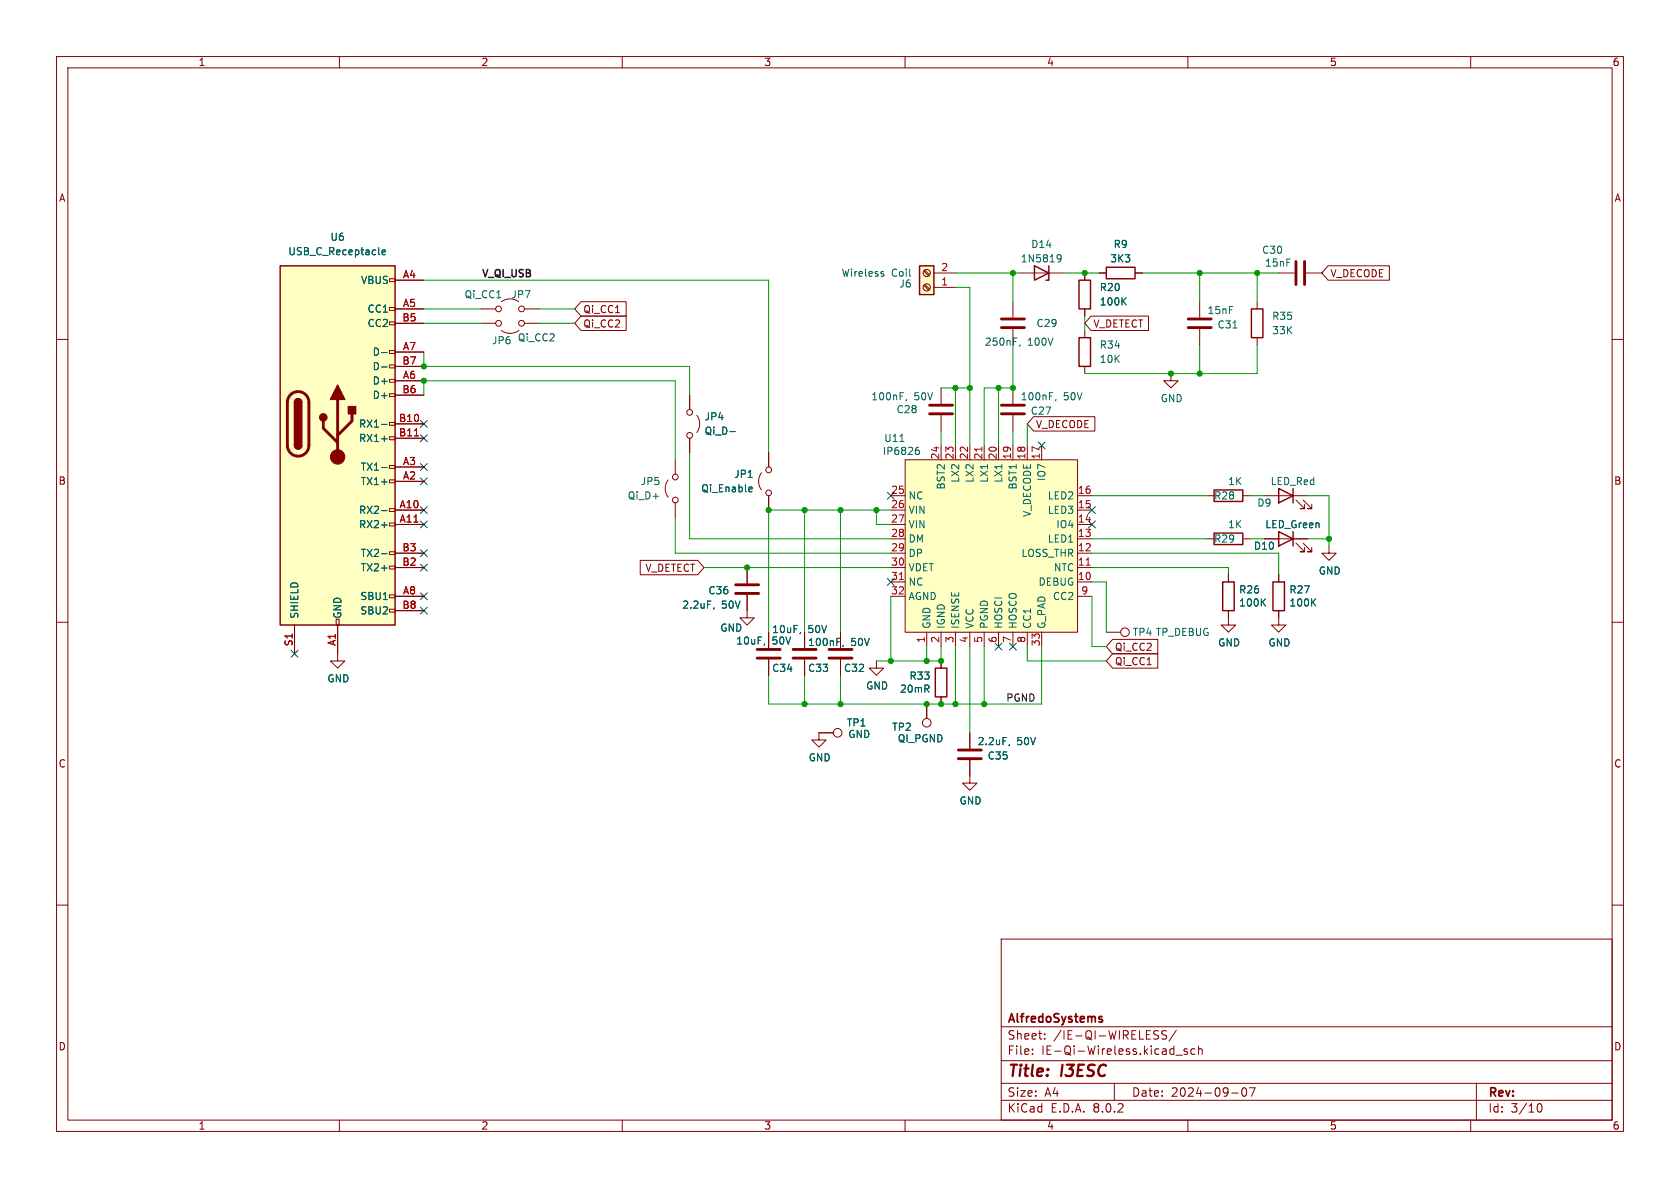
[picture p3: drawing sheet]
<svg xmlns="http://www.w3.org/2000/svg" width="297mm" height="210mm" viewBox="0 0 297 210" stroke-linecap="round" stroke-linejoin="round" font-family="sans-serif">
<g fill="none" stroke="#840000" stroke-width=".18">
<path d="M10 10h277v190h-277zM12 12h273v186h-273zM60 10v2M110 10v2M160 10v2M210 10v2M260 10v2M10 60h2M191.8 58.4v1.3M285 60h2M191.8 64.8v1.2M10 110h2"/>
<path d="M285 110h2M163.8 124.5v2.5M10 160h2M285 160h2M177 166h108v32h-108zM60 198v2M110 198v2M160 198v2M177 194.5h108M177 191.5h108M177 187.5h108M177 181.5h108"/>
<path d="M182.5 186.3v.1M182.5 185.5v.1M184.7 183.6v.1M184.7 182.8v.1M197 191.5v3M204.2 182.9l.5 .2 .1 .3-.3 .3h-.3M204.2 182.2l.6 .1M206.2 182.3l-.5-.1-.3 .3 .1 .3 .7 .3v.5l-.2 .1-.6-.1M207.9 186.5h1.1M208 182.1l-1.3 2M209.9 185.5l-.4-.1-.2 .2 .1 .2 .5 .2v.3h-.6M210 198v2"/>
<path d="M211.2 185.5l-.4-.1-.3 .3v.4l.2 .2h.5M211.9 185.5l.2-.1 .4 .1v.9M211.9 184.9v1.5M217.7 193.2h1.2M219.7 192.4l.2-.1a.81 .81 0 0 1 .6 .6 .81 .81 0 0 1-.3 .8l-.2 .1a.81 .81 0 0 1-.3-1.4zM220.9 192.3h1l-.7 1.5M260 198v2M261 191.5v6.5M271.7 195.7l.2-.5 .2-.1a.8 .8 0 0 1 .5 .7 .8 .8 0 0 1-.5 .8l-.2-.1-.2-.5"/>
<circle cx="163.8" cy="127.8" r=".76"/>
</g>
<path d="M194.5 179.7l.3 .1M194.5 180.2l.3 .1 .1 .2-.2 .2h-.3" fill="none" stroke="#840000" stroke-width=".3"/>
<path d="M190.8 59.7h2v5.1h-2z" fill="none" stroke="#840000" stroke-width=".25"/>
<path d="M160 81.3h30.5v30.5h-30.5z" fill="#ffffc2"/>
<g fill="none" stroke="#840000" stroke-width=".18">
<path d="M180.3 48.3h7.7M212.1 53.3v2.8M212.1 58.2v2.8M222.2 53.3v1.3M222.2 59.7v1.3M166.4 68.6v2.8M166.4 73.4v2.8M166.4 78.7v2.6M168.9 78.7v2.6M171.4 78.7v2.6M174 78.7v2.6M176.5 78.7v2.6"/>
<path d="M179.1 78.7v2.6M181.6 78.7v2.6M184.1 78.7v2.6M207 66v1.3h1.3l-1.3 1.3-1.3-1.3h1.3M118.1 84.8a2.54 2.54 0 0 0 0 3.1M119.4 81.3v2.5M119.4 88.9v2.5M157.5 97.8h2.5M157.5 95.3h2.5M157.5 92.7h2.5M157.5 90.2h2.5M157.5 87.6h2.5"/>
<path d="M160 81.3h30.5v30.5h-30.5zM190.5 97.8h2.5M190.5 95.3h2.5M190.5 92.7h2.5M190.5 90.2h2.5M190.5 87.6h2.5M213.4 87.6h1.2M219.7 87.6h1.3M223.5 87.6h7.6M229.1 88.4l1.5 1.5h-.7h.7v-.7M230.4 88.4l1.5 1.5h-.8h.8v-.7M132.1 108v1.2h1.2l-1.2 1.3-1.3-1.3h1.3"/>
<path d="M135.9 111.8v2.8M135.9 116.6v2.8M142.2 111.8v2.8M142.2 116.6v2.8M148.6 111.8v2.8M148.6 116.6v2.8M154.9 116.8v1.3h1.3l-1.3 1.3-1.2-1.3h1.2M157.5 102.9h2.5M157.5 100.3h2.5M157.5 105.4h2.5M163.8 111.8v2.5M166.4 111.8v2.5"/>
<path d="M168.9 111.8v2.5M171.4 111.8v2.5M174 111.8v2.5M176.5 111.8v2.5M179.1 111.8v2.5M181.6 111.8v2.5M184.1 111.8v2.5M190.5 102.9h2.5M190.5 100.3h2.5M190.5 105.4h2.5M171.4 134.4v4h1.3l-1.3 1.3-1.2-1.3h1.2M171.4 129.5v2.8"/>
<circle cx="119.4" cy="84.3" r=".51"/>
<circle cx="119.4" cy="88.4" r=".51"/>
</g>
<path d="M173.6 79v.8M192 99.9h.7M159 102.5h.7" fill="none" stroke="#a90000" stroke-width=".18"/>
<path d="M187 45.1l.4-.1 .1 .2a.84 .84 0 0 1-.3 1.1h-.2M187.6 45.6l-.2 .2h-.4M218 58h.7M159.1 78h.7M160.3 70.6l-.1 .3M162.1 79.5l.3 .1 .1 .2v.4l-.4 .1M162.4 79.1h-.3M135.2 113.8l-.1 .2M141.5 111.8l-.1 .2M149.1 114.1l-.1 .2M178.5 131.6l-.2 .2" fill="none" stroke="#006464" stroke-width=".18"/>
<path d="M182.9 47l2.5 1.3-2.5 1.2zM185.4 47v2.5h-.5M221.2 54.6h2.1v5.1h-2.1zM214.6 86.6h5.1v2h-5.1zM226.1 86.4l2.5 1.2-2.5 1.3zM228.6 86.4v2.5" fill="none" stroke="#840000" stroke-width=".25"/>
<path d="M210.1 56.4h4M210.1 57.9h4M164.3 71.6h4.1M164.3 73.2h4.1M133.9 114.8h4M133.9 116.3h4M140.2 114.8h4.1M140.2 116.3h4.1M146.6 114.8h4M146.6 116.3h4M169.4 132.6h4.1M169.4 134.1h4.1" fill="none" stroke="#840000" stroke-width=".51"/>
<path d="M49.5 47h20.3v63.5h-20.3z" fill="#ffffc2"/>
<g fill="none" stroke="#840000" stroke-width=".18">
<path d="M68.8 56.9h1v.5h-1zM68.8 54.4h1v.5h-1zM68.8 49.3h1v.5h-1zM69.8 49.5h5.1M69.8 54.6h5.1M69.8 57.2h5.1M85.1 54.6h2.5M85.1 57.2h2.5M88.6 53.3a2.54 2.54 0 0 1 3.1 0M88.6 58.4a2.54 2.54 0 0 0 3.1 0M92.7 54.6h2.5M92.7 57.2h2.5"/>
<path d="M179.1 53.3v2.8M179.1 58.2v2.8M191.8 48.3v1.2M191.8 54.6v1.3M194.3 48.3h1.3M200.7 48.3h1.2M226.1 48.3h2.8M230.9 48.3h2.8M68.8 77.2h1v.5h-1zM68.8 74.7h1v.5h-1zM68.8 69.6h1v.5h-1zM68.8 67.1h1v.5h-1z"/>
<path d="M68.8 64.5h1v.5h-1zM68.8 62h1v.5h-1zM69.8 67.3h5.1M69.8 62.2h5.1M69.8 74.9h5.1M69.8 77.5h5.1M69.8 69.9h5.1M69.8 64.8h5.1M121.9 69.9v2.5M121.9 77.5v2.5M123.2 73.4a2.54 2.54 0 0 1 0 3.1M68.8 97.5h1v.5h-1z"/>
<path d="M68.8 92.5h1v.5h-1zM68.8 89.9h1v.5h-1zM68.8 84.8h1v.5h-1zM68.8 82.3h1v.5h-1zM69.8 90.2h5.1M69.8 92.7h5.1M69.8 85.1h5.1M69.8 82.6h5.1M69.8 97.8h5.1M134.6 83.6a2.54 2.54 0 0 0 0 3M135.9 80v2.6M135.9 87.6v2.6"/>
<path d="M213.4 95.3h1.2M219.7 95.3h1.3M223.5 95.3h7.6M229.1 96l1.5 1.5h-.7h.7v-.7M230.4 96l1.5 1.5h-.8h.8v-.7M234.9 96.5v1.3h1.3l-1.3 1.3-1.2-1.3h1.2M52.1 110.5v5.1M59.4 109.5h.5v1h-.5zM59.7 110.5v6.3h1.3l-1.3 1.3-1.3-1.3h1.3M68.8 107.7h1v.5h-1zM68.8 105.2h1v.5h-1zM68.8 100.1h1v.5h-1z"/>
<path d="M69.8 105.4h5.1M69.8 100.3h5.1M69.8 108h5.1M132.1 100.3v2.8M132.1 105.2v2.8M195.6 111.8h2.5M217.2 108v2.5h1.2l-1.2 1.3-1.3-1.3h1.3M217.2 101.6v1.3M226.1 108v2.5h1.2l-1.2 1.3-1.3-1.3h1.3M226.1 101.6v1.3M147.3 129.5h-2.5v1.3h1.2l-1.2 1.3-1.3-1.3h1.3"/>
<circle cx="88.1" cy="57.2" r=".51"/>
<circle cx="88.1" cy="54.6" r=".51"/>
<circle cx="92.2" cy="57.2" r=".51"/>
<circle cx="92.2" cy="54.6" r=".51"/>
<circle cx="121.9" cy="77" r=".51"/>
<circle cx="121.9" cy="72.9" r=".51"/>
<circle cx="135.9" cy="87.1" r=".51"/>
<circle cx="135.9" cy="83.1" r=".51"/>
<circle cx="198.9" cy="111.8" r=".76"/>
<circle cx="148.1" cy="129.5" r=".76"/>
</g>
<path d="M49.5 47h20.3v63.5h-20.3zM190.8 49.5h2v5.1h-2zM195.6 47.2h5.1v2.1h-5.1zM52.1 78.7a.64 .64 0 0 0 .6 .7 .64 .64 0 0 0 .6-.7M52.1 71.1a.64 .64 0 0 1 .6-.6 .64 .64 0 0 1 .6 .6M214.6 94.2h5.1v2.1h-5.1zM226.1 94l2.5 1.3-2.5 1.2zM228.6 94v2.5M216.2 102.9h2v5.1h-2zM225 102.9h2.1v5.1h-2.1z" fill="none" stroke="#840000" stroke-width=".25"/>
<path d="M177 57.9h4.1M177 56.4h4.1M229.1 46.2v4.1M230.6 46.2v4.1M51.4 69.8a1.9 1.9 0 0 1 2-.4 1.9 1.9 0 0 1 1.2 1.7v7.6a1.91 1.91 0 0 1-1.9 1.9 1.91 1.91 0 0 1-1.9-1.9v-7.7l.2-.7zM57.1 74.4v1.3l2.6 2.5M59.7 70.6v10.2M62.2 73.2v1.2l-2.5 2.6M130 103.4h4.1M130 104.9h4.1" fill="none" stroke="#840000" stroke-width=".51"/>
<g fill="#840000" stroke="#840000" stroke-width=".25">
<path d="M52.1 78.7h1.2a.64 .64 0 0 1-.6 .7 .64 .64 0 0 1-.6-.7z"/>
<path d="M52.1 71.1h1.2v7.6h-1.2z"/>
<path d="M52.3 70.7a.64 .64 0 0 1 .6-.2 .64 .64 0 0 1 .4 .6h-1.2z"/>
<path d="M59.7 68.1l1.3 2.5h-2.6z"/>
<path d="M61.6 71.9h1.3v1.3h-1.3z"/>
<circle cx="57.1" cy="73.8" r=".63"/>
</g>
<circle cx="59.7" cy="80.8" r="1.27" fill="#840000" stroke="#840000" stroke-width=".18"/>
<g fill="none" stroke="#006464" stroke-width=".18">
<path d="M67.6 44.6l.6-.1-.1-.3h-.4l-.1 .2v.6h.5M198.5 53.2l.6 .7M199.1 52.6l-.7 .8M67.5 62.3h.9M67.5 75h.9M67.5 77.6h.9M67.5 64.9h.9M129 76.3h1M180.3 61l-.1 .2M67.5 90.3h.9M67.5 92.8h.9M67.5 82.6h.9"/>
<path d="M67.5 97.9h.9M132.6 86.1l.3 .1 .1 .2-.6 .1M132.9 86.9h-.3M126.2 107.5l-.1 .2M223.2 106.4l.5 .7M223.7 105.9l-.7 .7M232.1 106.4l.5 .7M232.6 105.9l-.7 .7"/>
</g>
<path d="M73.3 77.1h.7" fill="none" stroke="#a90000" stroke-width=".18"/>
<path d="M162.6 47h2.5v5.1h-2.5z" fill="#ffffc2"/>
<path d="M162.6 47h2.5v5.1h-2.5zM165.4 118.1h2v5.1h-2z" fill="none" stroke="#840000" stroke-width=".25"/>
<g fill="none" stroke="#840000" stroke-width=".18">
<path d="M69.8 49.5h5.1M69.8 54.6h5.1M69.8 57.2h5.1M102.7 53.3h8v2.6h-8l-1.1-1.3zM102.7 55.9h8v2.5h-8l-1.1-1.2zM163.3 47.9l.9 .9M163.3 50.5l.9 .8M163.5 47.8l.9 .8M163.5 50.3l.9 .8M165.1 50.8h3.8M165.1 48.3h3.8M191.8 48.3v1.2"/>
<path d="M191.8 54.6v1.3M192.9 55.9h10.1v2.5h-10.1l-1.1-1.2zM194.3 48.3h1.3M200.7 48.3h1.2M234.8 47h10.8v2.5h-10.8l-1.1-1.2zM69.8 67.3h5.1M69.8 62.2h5.1M69.8 74.9h5.1M69.8 77.5h5.1M69.8 69.9h5.1M69.8 64.8h5.1M121.9 69.9v2.5"/>
<path d="M121.9 77.5v2.5M179.1 68.6v2.8M179.1 73.4v2.8M182.7 73.7h10.9v2.5h-10.9l-1.1-1.3zM69.8 90.2h5.1M69.8 92.7h5.1M69.8 85.1h5.1M69.8 82.6h5.1M69.8 97.8h5.1M113.2 99.1h10.1l1.2 1.2-1.2 1.3h-10.1zM135.9 80v2.6M135.9 87.6v2.6"/>
<path d="M223.5 95.3h2.6M228.6 95.3h2.5M52.1 110.5v5.1M59.7 110.5v5.1M69.8 105.4h5.1M69.8 100.3h5.1M69.8 108h5.1M132.1 100.3v2.8M132.1 105.2v2.8M135.9 111.8v2.8M135.9 116.6v2.8M142.2 111.8v2.8"/>
<path d="M142.2 116.6v2.8M148.6 111.8v2.8M148.6 116.6v2.8M166.4 116.8v1.3M196.7 113h8v2.6h-8l-1.1-1.3zM196.7 115.6h8v2.5h-8l-1.1-1.3zM217.2 101.6v1.3M217.2 108v1.2M226.1 101.6v1.3M226.1 108v1.2M144.8 129.5h2.5M163.8 124.5v2.5"/>
<path d="M166.4 123.2v1.3M171.4 129.5v2.8M171.4 134.4v2.8"/>
<circle cx="163.8" cy="50.8" r=".63"/>
<circle cx="163.8" cy="48.3" r=".63"/>
</g>
<g fill="none" stroke="#006464" stroke-width=".18">
<path d="M67.6 44.6l.6-.1-.1-.3h-.4l-.1 .2v.6h.5M155.9 48.4l.3 .1 .1 .2-.2 .1h-.2M155.9 48l.3 .1M198.5 53.2l.6 .7M199.1 52.6l-.7 .8M67.5 62.3h.9M67.5 75h.9M67.5 77.6h.9M67.5 64.9h.9M129 76.3h1M186.7 70.6l-.1 .3M67.5 90.3h.9"/>
<path d="M67.5 92.8h.9M67.5 82.6h.9M67.5 97.9h.9M132.6 86.1l.3 .1 .1 .2-.6 .1M132.9 86.9h-.3M126.2 107.5l-.1 .2M135.2 113.8l-.1 .2M141.5 111.8l-.1 .2M149.1 114.1l-.1 .2M223.2 106.4l.5 .7M223.7 105.9l-.7 .7M232.1 106.4l.5 .7"/>
<path d="M232.6 105.9l-.7 .7M178.5 131.6l-.2 .2"/>
</g>
<path d="M177 71.6h4.1M177 73.2h4.1" fill="none" stroke="#840000" stroke-width=".51"/>
<g fill="none" stroke="#009600" stroke-width=".18">
<path d="M74.9 49.5h61v30.5M74.9 57.2h10.2M74.9 54.6h10.2M95.2 57.2h6.4M95.2 54.6h6.4M168.9 48.3h11.4M168.9 50.8h2.5v27.9M179.1 48.3v5M188 48.3h6.3M191.8 55.9v2.5M201.9 48.3h24.2M212.1 48.3v5"/>
<path d="M222.2 48.3v5M74.9 69.9v-2.6h44.5v14M74.9 62.2v2.6h47v5.1M166.4 68.6h5M166.4 76.2v2.5M168.9 68.6v10.1M176.5 68.6v10.1M179.1 61v7.6h-5.1v10.1M179.1 76.2v2.5M181.6 74.9v3.8M212.1 61v5M222.2 61v5h-30.4"/>
<path d="M119.4 91.4v6.4h38.1M121.9 80v15.3h35.6M142.2 90.2v21.6M148.6 90.2v21.6M154.9 90.2v2.5h2.6M157.5 90.2h-21.6v21.6M193 87.6h20.4M193 95.3h20.4M193 97.8h33.1v3.8M221 87.6h2.5M221 95.3h2.5M231.1 87.6h3.8v8.9"/>
<path d="M231.1 95.3h3.8M124.5 100.3h33M142.2 119.4v5.1M148.6 119.4v5.1M157.5 105.4v11.4M163.8 114.3v2.5M166.4 114.3v2.5h-11.5M168.9 114.3v10.2M171.4 114.3v15.2M174 114.3v10.2M181.6 114.3v2.5h14M184.1 114.3v10.2h-48.2v-5.1"/>
<path d="M193 100.3h24.2v1.3M193 102.9h2.6v8.9M193 105.4v8.9h2.6"/>
</g>
<g fill="none" stroke="#000084" stroke-width=".18">
<path d="M74.3 76.9l1.2 1.2M74.3 74.3l1.2 1.2M75.5 76.9l-1.2 1.2M75.5 74.3l-1.2 1.2M183.5 78.1l1.3 1.2M184.8 78.1l-1.3 1.2M74.3 81.9l1.2 1.3M74.3 89.6l1.2 1.2M74.3 92.1l1.2 1.2M74.3 99.7l1.2 1.2M74.3 84.5l1.2 1.2M74.3 97.2l1.2 1.2"/>
<path d="M75.5 81.9l-1.2 1.3M75.5 89.6l-1.2 1.2M75.5 92.1l-1.2 1.2M75.5 99.7l-1.2 1.2M75.5 84.5l-1.2 1.2M75.5 97.2l-1.2 1.2M156.9 87l1.2 1.2M158.1 87l-1.2 1.2M192.4 92.1l1.2 1.2M192.4 89.6l1.2 1.2M193.6 92.1l-1.2 1.2M193.6 89.6l-1.2 1.2"/>
<path d="M51.5 115l1.2 1.2M52.7 115l-1.2 1.2M74.3 107.3l1.2 1.3M74.3 104.8l1.2 1.2M75.5 107.3l-1.2 1.3M75.5 104.8l-1.2 1.2M156.9 102.3l1.2 1.2M158.1 102.3l-1.2 1.2M175.9 113.7l1.2 1.2M177.1 113.7l-1.2 1.2M178.5 113.7l1.2 1.2M179.7 113.7l-1.2 1.2"/>
</g>
<path d="M73.3 77.1h.7" fill="none" stroke="#a90000" stroke-width=".18"/>
<g fill="#009600" stroke="#009600" stroke-width=".18">
<circle cx="163.8" cy="124.5" r=".46"/>
<circle cx="166.4" cy="124.5" r=".46"/>
<circle cx="163.8" cy="116.8" r=".46"/>
<circle cx="166.4" cy="116.8" r=".46"/>
<circle cx="148.6" cy="124.5" r=".46"/>
<circle cx="142.2" cy="124.5" r=".46"/>
<circle cx="74.9" cy="64.8" r=".46"/>
<circle cx="74.9" cy="67.3" r=".46"/>
<circle cx="207" cy="66" r=".46"/>
<circle cx="212.1" cy="66" r=".46"/>
<circle cx="176.5" cy="68.6" r=".46"/>
<circle cx="179.1" cy="68.6" r=".46"/>
<circle cx="179.1" cy="48.3" r=".46"/>
<circle cx="222.2" cy="48.3" r=".46"/>
<circle cx="212.1" cy="48.3" r=".46"/>
<circle cx="191.8" cy="48.3" r=".46"/>
<circle cx="234.9" cy="95.3" r=".46"/>
<circle cx="168.9" cy="124.5" r=".46"/>
<circle cx="174" cy="124.5" r=".46"/>
<circle cx="168.9" cy="68.6" r=".46"/>
<circle cx="171.4" cy="68.6" r=".46"/>
<circle cx="148.6" cy="90.2" r=".46"/>
<circle cx="142.2" cy="90.2" r=".46"/>
<circle cx="135.9" cy="90.2" r=".46"/>
<circle cx="132.1" cy="100.3" r=".46"/>
<circle cx="157.5" cy="116.8" r=".46"/>
<circle cx="154.9" cy="90.2" r=".46"/>
</g>
<g font-size="2.8" fill="#840000">
<text x="178" y="190.9">Title:</text>
<text x="187.7" y="190.9">I3ESC</text>
</g>
<g font-size="2.1" fill="#840000">
<text x="178" y="184">Sheet:</text>
<text x="178" y="181.2">AlfredoSystems</text>
<text x="186.2" y="184">/IE-QI-WIRELESS/</text>
<text x="178" y="186.7">File:</text>
<text x="184.1" y="186.7">IE-Qi-Wireless.kicad_sch</text>
<text x="178" y="196.9">KiCad</text>
<text x="178" y="194.1">Size:</text>
<text x="184.7" y="194.1">A4</text>
<text x="185.7" y="196.9">E.D.A.</text>
<text x="193.3" y="196.9">8.0.2</text>
<text x="200" y="194.1">Date:</text>
<text x="207" y="194.1">2024-09-07</text>
<text x="263" y="194.3">Rev:</text>
<text x="263" y="196.9">Id:</text>
<text x="267.1" y="196.9">3/10</text>
</g>
<g font-size="1.8" fill="#840000">
<text x="35" y="11.9">1</text>
<text x="85" y="11.9">2</text>
<text x="135" y="11.9">3</text>
<text x="185" y="11.9">4</text>
<text x="235" y="11.9">5</text>
<text x="285" y="11.9">6</text>
<text x="10.3" y="35.9">A</text>
<text x="285.3" y="35.9">A</text>
<text x="235.1" y="49.2">V_DECODE</text>
<text x="103" y="55.6">Qi_CC1</text>
<text x="103" y="58.1">Qi_CC2</text>
<text x="193.2" y="58.1">V_DETECT</text>
<text x="183" y="75.9">V_DECODE</text>
<text x="10.3" y="85.9">B</text>
<text x="285.3" y="85.9">B</text>
<text x="114" y="101.3">V_DETECT</text>
<text x="197" y="115.3">Qi_CC2</text>
<text x="197" y="117.8">Qi_CC1</text>
<text x="10.3" y="135.9">C</text>
<text x="285.3" y="135.9">C</text>
<text x="10.3" y="185.9">D</text>
<text x="285.3" y="185.9">D</text>
<text x="35" y="199.9">1</text>
<text x="85" y="199.9">2</text>
<text x="135" y="199.9">3</text>
<text x="185" y="199.9">4</text>
<text x="235" y="199.9">5</text>
<text x="285" y="199.9">6</text>
</g>
<g font-size="1.8" fill="#006464">
<text x="50.9" y="45.3">USB_C_Receptacle</text>
<text x="58.3" y="42.8">U6</text>
<text x="180.4" y="46.6">1N5819</text>
<text x="182.2" y="44">D14</text>
<text x="196.2" y="46.6">3K3</text>
<text x="196.8" y="44">R9</text>
<text x="223" y="45.1">C30</text>
<text x="223.5" y="47.3">15nF</text>
<text x="63.7" y="50.4">VBUS</text>
<text x="82" y="52.9">Qi_CC1</text>
<text x="90.3" y="52.9">JP7</text>
<text x="148.7" y="49.1">Wireless</text>
<text x="157.6" y="49.1">Coil</text>
<text x="158.9" y="51">J6</text>
<text x="194.3" y="51.7">R20</text>
<text x="64.9" y="55.5">CC1</text>
<text x="64.9" y="58">CC2</text>
<text x="183.1" y="58">C29</text>
<text x="194.3" y="54.2">100K</text>
<text x="213.4" y="55.7">15nF</text>
<text x="215.1" y="58.3">C31</text>
<text x="224.8" y="56.7">R35</text>
<text x="224.8" y="59.3">33K</text>
<text x="65.8" y="63.1">D-</text>
<text x="65.8" y="65.6">D-</text>
<text x="86.9" y="61.1">JP6</text>
<text x="91.4" y="60.6">Qi_CC2</text>
<text x="174" y="61.3">250nF,</text>
<text x="181.6" y="61.3">100V</text>
<text x="194.3" y="61.8">R34</text>
<text x="194.3" y="64.4">10K</text>
<text x="65.8" y="68.2">D+</text>
<text x="65.8" y="70.7">D+</text>
<text x="153.9" y="71">100nF,</text>
<text x="161.6" y="71">50V</text>
<text x="180.3" y="71">100nF,</text>
<text x="188" y="71">50V</text>
<text x="205.1" y="71.3">GND</text>
<text x="63.4" y="75.8">RX1-</text>
<text x="124.5" y="74.5">JP4</text>
<text x="124.5" y="77.1">Qi_D-</text>
<text x="158.4" y="73.3">C28</text>
<text x="182.1" y="73.5">C27</text>
<text x="63.4" y="78.3">RX1+</text>
<text x="63.7" y="83.4">TX1-</text>
<text x="156" y="80.6">IP6826</text>
<text x="156.2" y="78.3">U11</text>
<text x="63.7" y="86">TX1+</text>
<text x="110.9" y="88.5">Qi_D+</text>
<text x="113.2" y="86">JP5</text>
<text x="123.9" y="87.2">Qi_Enable</text>
<text x="129.7" y="84.7">JP1</text>
<text x="160.5" y="88.5">NC</text>
<text x="167.2" y="86.6" transform="rotate(-90 167.2 86.6)">BST2</text>
<text x="169.8" y="85.4" transform="rotate(-90 169.8 85.4)">LX2</text>
<text x="172.3" y="85.4" transform="rotate(-90 172.3 85.4)">LX2</text>
<text x="174.9" y="85.4" transform="rotate(-90 174.9 85.4)">LX1</text>
<text x="177.4" y="85.4" transform="rotate(-90 177.4 85.4)">LX1</text>
<text x="179.9" y="86.6" transform="rotate(-90 179.9 86.6)">BST1</text>
<text x="185" y="85.1" transform="rotate(-90 185 85.1)">IO7</text>
<text x="185.1" y="88.5">LED2</text>
<text x="214.5" y="88.5">R28</text>
<text x="217" y="86">1K</text>
<text x="222.2" y="89.8">D9</text>
<text x="224.5" y="86">LED_Red</text>
<text x="63.4" y="91">RX2-</text>
<text x="63.4" y="93.6">RX2+</text>
<text x="160.5" y="91">VIN</text>
<text x="160.5" y="93.6">VIN</text>
<text x="182.5" y="91.5" transform="rotate(-90 182.5 91.5)">V_DECODE</text>
<text x="185.1" y="91">LED3</text>
<text x="186.6" y="93.6">IO4</text>
<text x="217" y="93.6">1K</text>
<text x="223.6" y="93.6">LED_Green</text>
<text x="63.7" y="101.2">TX2+</text>
<text x="63.7" y="98.7">TX2-</text>
<text x="160.5" y="96.1">DM</text>
<text x="160.5" y="98.7">DP</text>
<text x="160.5" y="101.2">VDET</text>
<text x="180.5" y="98.7">LOSS_THR</text>
<text x="185.1" y="96.1">LED1</text>
<text x="186.2" y="101.2">NTC</text>
<text x="214.5" y="96.1">R29</text>
<text x="221.6" y="97.4">D10</text>
<text x="233" y="101.8">GND</text>
<text x="63.6" y="106.3">SBU1</text>
<text x="120.5" y="107.8">2.2uF,</text>
<text x="125.1" y="105.3">C36</text>
<text x="127.5" y="107.8">50V</text>
<text x="160.5" y="103.7">NC</text>
<text x="160.5" y="106.3">AGND</text>
<text x="183.5" y="103.7">DEBUG</text>
<text x="186" y="106.3">CC2</text>
<text x="219" y="107.4">100K</text>
<text x="219" y="105.1">R26</text>
<text x="227.8" y="107.4">100K</text>
<text x="227.8" y="105.1">R27</text>
<text x="52.9" y="109.5" transform="rotate(-90 52.9 109.5)">SHIELD</text>
<text x="60.6" y="109.5" transform="rotate(-90 60.6 109.5)">GND</text>
<text x="63.6" y="108.8">SBU2</text>
<text x="127.2" y="111.9">GND</text>
<text x="136.4" y="112.1">10uF,</text>
<text x="142.8" y="112.1">50V</text>
<text x="164.7" y="111.3" transform="rotate(-90 164.7 111.3)">GND</text>
<text x="167.2" y="111.3" transform="rotate(-90 167.2 111.3)">IGND</text>
<text x="169.8" y="111.3" transform="rotate(-90 169.8 111.3)">ISENSE</text>
<text x="172.3" y="111.3" transform="rotate(-90 172.3 111.3)">VCC</text>
<text x="174.9" y="111.3" transform="rotate(-90 174.9 111.3)">PGND</text>
<text x="177.4" y="111.3" transform="rotate(-90 177.4 111.3)">HOSCI</text>
<text x="179.9" y="111.3" transform="rotate(-90 179.9 111.3)">HOSCO</text>
<text x="182.5" y="111.3" transform="rotate(-90 182.5 111.3)">CC1</text>
<text x="185" y="111.3" transform="rotate(-90 185 111.3)">G_PAD</text>
<text x="200.2" y="112.6">TP4 TP_DEBUG</text>
<text x="130.1" y="114.1">10uF,</text>
<text x="136.4" y="119">C34</text>
<text x="136.5" y="114.1">50V</text>
<text x="142.8" y="114.4">100nF,</text>
<text x="142.8" y="119">C33</text>
<text x="149.1" y="119">C32</text>
<text x="150.4" y="114.4">50V</text>
<text x="215.3" y="114.5">GND</text>
<text x="224.2" y="114.5">GND</text>
<text x="57.8" y="120.8">GND</text>
<text x="153" y="122.1">GND</text>
<text x="159" y="122.7">20mR</text>
<text x="160.7" y="120.3">R33</text>
<text x="149.6" y="128.6">TP1</text>
<text x="149.9" y="130.7">GND</text>
<text x="157.6" y="129.4">TP2</text>
<text x="158.6" y="131.4">QI_PGND</text>
<text x="172.7" y="131.9">2.2uF,</text>
<text x="179.8" y="131.9">50V</text>
<text x="142.9" y="134.8">GND</text>
<text x="174.5" y="134.5">C35</text>
<text x="169.5" y="142.4">GND</text>
</g>
<g font-size="1.8" fill="#a90000">
<text x="71.1" y="49.3">A4</text>
<text x="166.3" y="50.5">1</text>
<text x="166.3" y="48">2</text>
<text x="71" y="56.9">B5</text>
<text x="71.1" y="54.4">A5</text>
<text x="71" y="64.5">B7</text>
<text x="71.1" y="62">A7</text>
<text x="71" y="69.6">B6</text>
<text x="71.1" y="67.1">A6</text>
<text x="70.4" y="74.7">B10</text>
<text x="70.4" y="77.2">B11</text>
<text x="71.1" y="82.3">A3</text>
<text x="166.1" y="81.3" transform="rotate(-90 166.1 81.3)">24</text>
<text x="168.7" y="81.3" transform="rotate(-90 168.7 81.3)">23</text>
<text x="171.2" y="81.3" transform="rotate(-90 171.2 81.3)">22</text>
<text x="173.7" y="81.3" transform="rotate(-90 173.7 81.3)">21</text>
<text x="176.3" y="81.3" transform="rotate(-90 176.3 81.3)">20</text>
<text x="178.8" y="81.3" transform="rotate(-90 178.8 81.3)">19</text>
<text x="181.4" y="81.3" transform="rotate(-90 181.4 81.3)">18</text>
<text x="183.9" y="81.3" transform="rotate(-90 183.9 81.3)">17</text>
<text x="70.5" y="89.9">A10</text>
<text x="71.1" y="84.8">A2</text>
<text x="157.4" y="87.4">25</text>
<text x="157.4" y="89.9">26</text>
<text x="190.5" y="89.9">15</text>
<text x="190.5" y="87.4">16</text>
<text x="70.5" y="92.5">A11</text>
<text x="157.4" y="92.5">27</text>
<text x="157.4" y="95">28</text>
<text x="190.5" y="95">13</text>
<text x="190.5" y="92.5">14</text>
<text x="71" y="100.1">B2</text>
<text x="71" y="97.5">B3</text>
<text x="157.4" y="97.5">29</text>
<text x="157.4" y="100.1">30</text>
<text x="190.5" y="100.1">11</text>
<text x="190.5" y="97.5">12</text>
<text x="71" y="107.7">B8</text>
<text x="71.1" y="105.2">A8</text>
<text x="157.4" y="102.6">31</text>
<text x="157.4" y="105.2">32</text>
<text x="190.5" y="102.6">10</text>
<text x="191.1" y="105.2">9</text>
<text x="163.6" y="113.7" transform="rotate(-90 163.6 113.7)">1</text>
<text x="166.1" y="113.7" transform="rotate(-90 166.1 113.7)">2</text>
<text x="168.7" y="113.7" transform="rotate(-90 168.7 113.7)">3</text>
<text x="171.2" y="113.7" transform="rotate(-90 171.2 113.7)">4</text>
<text x="173.7" y="113.7" transform="rotate(-90 173.7 113.7)">5</text>
<text x="176.3" y="113.7" transform="rotate(-90 176.3 113.7)">6</text>
<text x="178.8" y="113.7" transform="rotate(-90 178.8 113.7)">7</text>
<text x="181.4" y="113.7" transform="rotate(-90 181.4 113.7)">8</text>
<text x="51.8" y="114.3" transform="rotate(-90 51.8 114.3)">S1</text>
<text x="59.4" y="114.3" transform="rotate(-90 59.4 114.3)">A1</text>
<text x="183.9" y="114.3" transform="rotate(-90 183.9 114.3)">33</text>
</g>
<g font-size="1.8" fill="#0f0f0f">
<text x="85.1" y="49.1">V_QI_USB</text>
<text x="177.8" y="124.1">PGND</text>
</g>
</svg>
